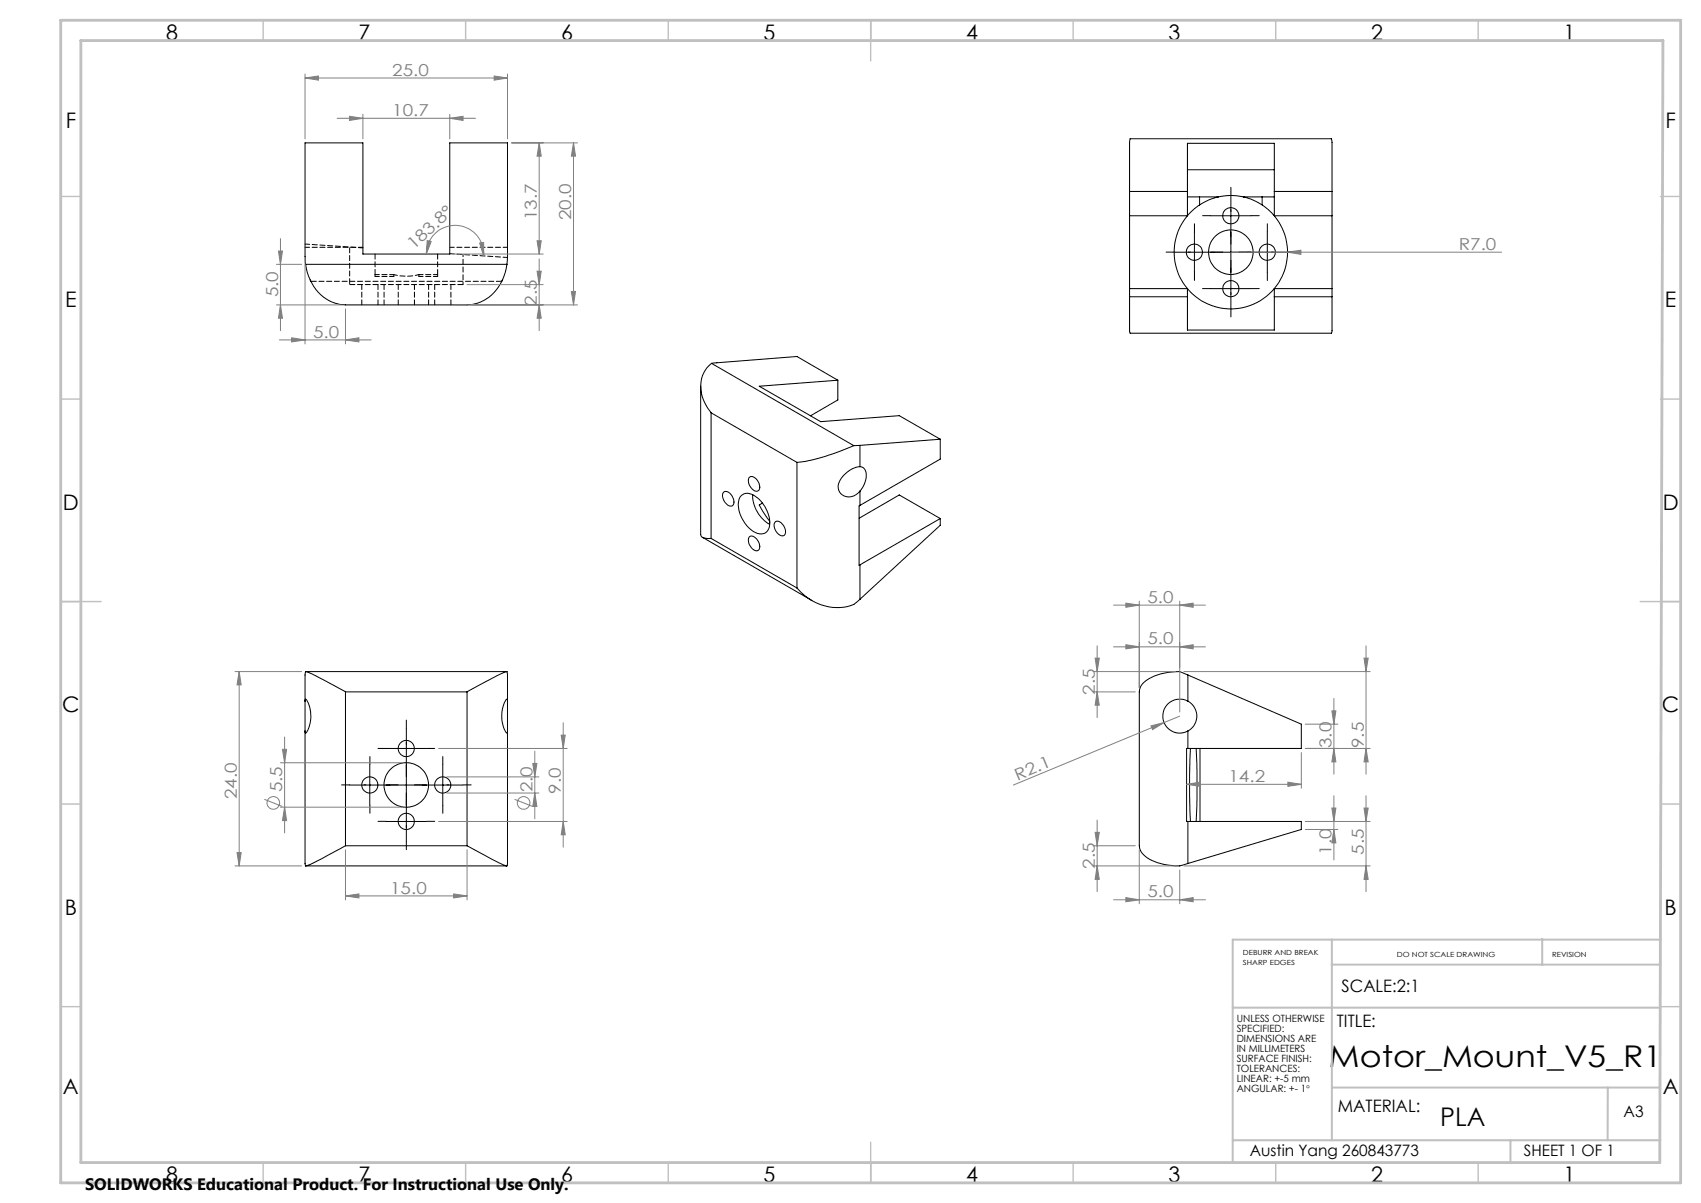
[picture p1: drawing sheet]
<svg xmlns="http://www.w3.org/2000/svg" width="420mm" height="297mm" viewBox="0 0 420 297" stroke-linecap="round" stroke-linejoin="round" font-family="sans-serif">
<g fill="none" stroke="#000" stroke-width=".25">
<path d="M279 34.3h49.8l.1 .8v46.6l-.1 .6h-49.8l-.1-.6v-46.6zM278.9 53.3h14.3M278.9 47.3h14.3M293.2 53.3a14 14 0 0 0 0 18M293.2 53.3v-17.9h21.4v17.9M293.2 41.9h21.4M293.2 48.6h7.6M294.9 57.3v10M296.2 50.6l-1.2 .9-1.8 1.8M296.2 48.6v2M298.9 53.3h10M300.8 48.6a13.7 13.7 0 0 1 6.2 0"/>
<path d="M300.8 48.6a13.9 13.9 0 0 0-4.6 2M303.9 48.3v28M307 48.6a14.5 14.5 0 0 1 4.6 2M307 48.6h7.6M311.6 50.6l1.6 1.2 1.4 1.5M311.6 48.6v2M312.9 57.3v10M314.6 53.3a14 14 0 0 1 0 18M314.6 53.3h14.3M314.6 47.3h14.3M75.5 65.3a11.1 11.1 0 0 0 8.5 9.9l31.3 .1a10.8 10.8 0 0 0 9.9-10M75.5 65.3l-.2-2v-28h14.3v27.4h21.5v-27.4h14.2v28l-.1 2"/>
<path d="M75.5 65.3h49.7M76.6 69.1l.2 .4M124 69.1l-.1 .4M278.9 71.3h14.3M278.9 73.3h14.3M289.9 62.3h28M293.2 71.3a14 14 0 0 0 21.4 0M293.2 71.3v10.2h21.4v-10.2M298.9 71.3h10M314.6 71.3h14.3M314.6 73.3h14.3M173 95.4v36.7l.2 .4 .5 .3 1.9 .1"/>
<path d="M175.7 89.7a7.7 7.7 0 0 0-1.6 9.9l1.5 2.3M175.7 89.7l21.1-1.7 10.1 5.9M175.7 89.7l35.1 20.3M206.9 93.9l-19.4 1.5 15.1 8.7 19.4-1.5 10.2 5.8M206.9 93.9v4.8l-6.8 4M175.6 101.9l21.2 12.3M175.6 101.9v31M185 117.9a1.65 1.65 0 0 1 2.3 1.2 1.44 1.44 0 0 1-.4 2.2 2.58 2.58 0 0 1-1.9-3.4zM196.8 114.2v31M210.8 110a49 49 0 0 1-14 4.2M212.3 115.2a6.6 6.6 0 0 0-5.4 4.7 2.78 2.78 0 0 0 1.9 2.7 2.78 2.78 0 0 0 3.1-.9l.4-.5M212.3 110h-1.5"/>
<path d="M212.3 115.2a1.97 1.97 0 0 1 1.6 2.6 6.7 6.7 0 0 1-1.6 3.4M212.3 110v5.2M232.2 108.4l-19.9 1.6M232.2 108.4v4.9l-19.9 11.5M173.4 132.6l27 15.6M175.6 132.9l21.2 12.3M178.6 121.5a1.62 1.62 0 0 1 2.3 1.3 1.36 1.36 0 0 1-.3 2.2 2.54 2.54 0 0 1-2-3.5zM183 122.4a2.64 2.64 0 0 1 3.8 .3 8 8 0 0 1 3.1 7.6 2.26 2.26 0 0 1-3.5 1.1 8.1 8.1 0 0 1-3.9-8.1zM185 132.6a1.47 1.47 0 0 1 2.1 .9 1.6 1.6 0 0 1-.2 2.5 2.62 2.62 0 0 1-1.9-3.4zM185.8 122.1a8.5 8.5 0 0 0 4.2 7.3M188.2 124.2l-.7 .5 .8 1.6 1.8 2.4M191.4 128.9a1.49 1.49 0 0 1 2.1 .9 1.83 1.83 0 0 1 0 2.5 2.43 2.43 0 0 1-2.1-3.4z"/>
<path d="M212.1 127.9l9.9-5.7 10.2 5.8M212.3 124.8l-.2 .1v14.7l.2-.2M212.3 121.2v3.6M212.3 139.4v8.6M232.2 128v1.7l-19.9 18.3M232.2 128l-19.9 11.4M196.8 145.2a12.6 12.6 0 0 0 14 4l1.5-1.2M75.3 173.1l.1-.5a3.1 3.1 0 0 1 1.2 2.6 7.2 7.2 0 0 1-1.1 5.8l-.2-.5M75.3 173.1v7.4M75.5 165.8l-.2 .8v6.5M75.5 165.8a71.4 71.4 0 0 1 9.8 5M75.5 165.8h49.7"/>
<path d="M85.3 170.8v38M85.3 170.8h30M100.3 179.8v28M115.3 170.8v38M125.2 165.8a71.4 71.4 0 0 0-9.9 5M125.2 165.8l.1 .8v6.5M125.3 173.1l-.1-.5a7.5 7.5 0 0 0 0 8.4l.1-.5M125.3 173.1v7.4M293.3 166.6a4.7 4.7 0 0 0-4-.7 10.2 10.2 0 0 0-7.6 3.5l-.4 1.4v38a5 5 0 0 0 3.8 3.9l3.3 .9a8.2 8.2 0 0 0 4.9-.4M293.3 173.1a4.2 4.2 0 0 0-6.2 3.7 4.2 4.2 0 0 0 6.2 3.7M293.3 173.1a4.2 4.2 0 0 1 0 7.4M293.3 166.6v6.5"/>
<path d="M293.3 166.6l28 12.2v6h-28M75.3 180.5v32.7l.2 .6M86.3 193.8h28M91.3 188.8v10M95.3 184.8h10M109.3 188.8v10M125.3 184.8h.1M125.3 180.5v32.7l-.1 .6M293.3 184.8h-.3v18h.3M293.3 180.5v4.3M293.9 184.8l-.2 6.3 .2 11.7M295.3 184.8l.3 9-.3 9"/>
<path d="M296.3 184.8v18M75.5 213.8h49.7M85.3 208.8a63.5 63.5 0 0 1-9.8 5M85.3 208.8h30M95.3 202.8h10M115.3 208.8a63.5 63.5 0 0 0 9.9 5M125.3 202.8h.1M293.3 202.8v10.4M293.3 202.8h28v2l-28 8.4"/>
<circle cx="303.9" cy="53.3" r="2"/>
<circle cx="294.9" cy="62.3" r="1.99"/>
<circle cx="303.9" cy="71.3" r="1.99"/>
<circle cx="303.9" cy="62.3" r="5.5"/>
<circle cx="312.9" cy="62.3" r="2"/>
<circle cx="91.3" cy="193.8" r="1.99"/>
<circle cx="100.3" cy="193.8" r="5.5"/>
<circle cx="100.3" cy="184.8" r="1.99"/>
<circle cx="109.3" cy="193.8" r="1.99"/>
<circle cx="100.3" cy="202.8" r="1.99"/>
</g>
<g fill="none" stroke="#000" stroke-width=".25" stroke-dasharray="1.3 .6">
<path d="M75.5 65.2v.1M86.3 70.3h28M89.3 70.3v5M92.6 67.8v-5.1M92.6 68.3v-.5M93.3 75.3v-5M94.8 70.3v5M97.2 68.3v-.5M98.3 70.3v5M102.3 75.3v-5M103.4 67.8v.5M105.8 75.3v-5"/>
<path d="M107.3 70.3v5M108.1 62.7v5.1M108.1 68.3v-.5M111.3 75.3v-5M125.2 65.3v-.1"/>
</g>
<path d="M89.6 61.1h-14.3M92.6 68.3h4.6M97.2 67.8h-4.6M103.4 68.3h4.7M108.1 67.8h-4.7M111.1 62.6l14.2 1M125.3 61.1h-14.2" fill="none" stroke="#000" stroke-width=".25" stroke-dasharray="1.3 .6" stroke-dashoffset=".2"/>
<path d="M97.2 67.8a12.1 12.1 0 0 0 6.2 0" fill="none" stroke="#000" stroke-width=".25" stroke-dasharray="1.3 .6" stroke-dashoffset=".4"/>
<path d="M75.3 60.3l14.3 .9" fill="none" stroke="#000" stroke-width=".25" stroke-dasharray="1.3 .6" stroke-dashoffset=".1"/>
<path d="M76.8 69.5h47.1" fill="none" stroke="#000" stroke-width=".25" stroke-dasharray="1.3 .6" stroke-dashoffset="-.1"/>
<path d="M86.3 61v9.3" fill="none" stroke="#000" stroke-width=".25" stroke-dasharray="1.3 .6" stroke-dashoffset="-.2"/>
<path d="M114.3 70.3v-7.5" fill="none" stroke="#000" stroke-width=".25" stroke-dasharray="1.3 .6" stroke-dashoffset=".7"/>
<g fill="none" stroke="#808080" stroke-width=".25">
<path d="M75.3 19.3l3.3-.5v1zM75.3 18.3v16M75.3 19.3h50M122 18.8l3.3 .5-3.3 .5zM125.3 18.3v16M83.3 29.2h34.1M86.3 28.7l3.3 .5-3.3 .5zM89.6 28.2v6.1M111.1 29.2l3.2-.5v1zM111.1 28.2v6.1M126.3 35.3h16.3M133.1 35.3l.5 3.3h-1z"/>
<path d="M133.1 35.3v27.4M141.6 35.3l.5 3.3h-1zM141.6 35.3v40M69.3 58.9v22.7M105.5 59.4l1 .2-1.2 3.1zM132.6 59.4h1l-.5 3.3zM68.3 75.3h16M68.3 65.3h6.2M68.8 62h.9l-.4 3.3zM69.3 75.3l.4 3.3h-.9zM75.3 64.3v20.6M85.3 76.3v8.6"/>
<path d="M105.3 62.7a7.1 7.1 0 0 1 7.3-7.1 7.1 7.1 0 0 1 6.8 7.6M112 62.7h22.1M112.3 75.3h30.3M115.3 70.3h18.8M118.4 60l1-.1v3.3zM132.6 67h1l-.5 3.3zM133.1 75.3l.5 3.3h-1zM133.1 63.9v17.7M141.1 72h1l-.5 3.3zM303.9 62.3h66.9M317.9 62.3l3.3-.5v1zM69 83.9h22.7"/>
<path d="M72 83.4l3.3 .5-3.3 .5zM85.3 83.9l3.3-.5v1zM270.9 159.5v17.7M275 149.4h22.6M275 159.7h22.6M278 148.9l3.3 .5-3.3 .5zM278 159.2l3.3 .5-3.3 .5zM281.3 148.4v21.4M291.3 149.4l3.3-.5v1zM291.3 159.7l3.3-.5v1zM291.3 148.4v27.4M337.3 159.5v31.6"/>
<path d="M58 165.8h16.5M59.1 165.8l.4 3.3h-1zM59.1 165.8v48M139.1 178.4v30.8M269.9 165.8h20.4M269.9 170.8h10.4M270.4 162.5h1l-.5 3.3zM270.9 170.8l.5 3.3h-1zM284.2 179.2l3.2-.8-2.8 1.7zM287.4 178.4l-37.2 15.4M291.3 176.8l-3.9 1.6M292.3 165.8h46"/>
<path d="M322.3 178.8h8M328.9 175.5h.9l-.4 3.3zM329.4 172.4v18.7M336.8 162.5h1l-.5 3.3zM65.3 197.3l4.4 1.8M69.3 188.3h30M69.3 199.3h30M69.7 185h1.1l-.5 3.3zM70.3 199.3l.5 3.3h-1.1zM70.3 182v23.6M108.3 184.8h31.8M110.3 191.8h22.8"/>
<path d="M110.3 195.8h22.8M127.1 197.3l4.4 1.8M131.6 188.5h1l-.6 3.3zM132 195.8l.6 3.3h-1zM132 185.5v16.6M138.6 181.5h1l-.5 3.3zM293 193.6l3.3-.5v1zM293 193.6h28.3M318 193.1l3.3 .5-3.3 .5zM321.3 185.8v8.8M328.9 199.5h.9l-.4 3.3zM329.4 184.8l.4 3.3h-.9z"/>
<path d="M329.4 196.5v15.8M336.8 199.5h1l-.5 3.3zM337.3 196.5v23.6M337.3 184.8l.5 3.3h-1zM338.3 184.8h-16M58 213.8h16.5M58.5 210.5h1l-.4 3.3zM85.3 209.8v12.4M108.3 202.8h31.8M115.3 209.8v12.4M139.1 202.8l.5 3.3h-1zM269.9 213.8h20.4"/>
<path d="M269.9 208.8h10.4M270.4 205.5h1l-.5 3.3zM270.9 213.8l.5 3.3h-1zM270.9 202.5v17.6M281.3 209.8v13.3M291.3 214.8v8.3M292.3 213.8h46M322.3 204.8h8M322.3 202.8h16M329.4 204.8l.4 3.3h-.9zM337.3 213.8l.5 3.3h-1zM85.3 221.2l3.3-.5v1z"/>
<path d="M85.3 221.2h30M112 220.7l3.3 .5-3.3 .5zM275 222.1h22.6M278 221.6l3.3 .5-3.3 .5zM291.3 222.1l3.3-.5v1z"/>
<circle cx="67.5" cy="198.2" r="1.55"/>
<circle cx="129.3" cy="198.2" r="1.55"/>
</g>
<g fill="none" stroke="#000" stroke-width=".25" stroke-dasharray="15.2 1.3 1.3 1.3">
<path d="M294.9 57.2v-2M298.9 53.2h-2M303.9 48.2v-2M303.9 58.2v2M303.9 52.2v-.5M308.9 53.2h2M312.9 57.2v-2M289.9 62.2h-2M293.9 62.2h-.5M294.9 67.2v2M298.9 71.2h-2M299.9 62.2h2"/>
<path d="M303.9 66.2v-2M303.9 76.2v2M303.9 72.2v.5M307.9 62.2h-2M308.9 71.2h2M312.9 67.2v2M313.9 62.2h.5M317.9 62.2h2M100.3 179.8v-2M86.3 193.8h-2M90.3 193.8h-.5M91.3 188.8v-2"/>
<path d="M91.3 198.8v2M95.3 184.8h-2M96.3 193.8h2M100.3 197.8v-2M100.3 189.8v2M100.3 183.8v-.5M104.3 193.8h-2M105.3 184.8h2M109.3 188.8v-2M109.3 198.8v2M110.3 193.8h.5M114.3 193.8h2"/>
<path d="M95.3 202.8h-2M100.3 207.8v2M100.3 203.8v.5M105.3 202.8h2"/>
</g>
<g fill="none" stroke="#c0c0c0" stroke-width=".35">
<path d="M65 5v5M115 5v5M165 5v5M215 5v10M265 5v5M315 5v5M365 5v5M15 48.5h5M410 48.5h5M15 98.5h5M410 98.5h5M15 148.5h10"/>
<path d="M405 148.5h10M15 198.5h5M410 198.5h5M15 248.5h5M410 248.5h5M65 287v5M115 287v5M165 287v5M215 282v10M265 287v5M315 287v5M365 287v5"/>
</g>
<path d="M328.8 238.2h81.2M328.9 231.9v49.6M380.8 231.8v6.4M410 232h-105.6v55M304.4 248.8h105.6M328.9 268.5h81M397 268.5l-.1 13M304.4 281.5h105.6M373 281.5v5.5" fill="none" stroke="#c0c0c0" stroke-width=".5"/>
<path d="M15 5h400v287h-400zM20 10h390.6l-.8 277h-389.8z" fill="none" stroke="#c0c0c0" stroke-width=".7"/>
<g fill="#808080">
<path d="M284.2 179.2l3.2-.8-2.8 1.7z"/>
<path d="M317.9 62.3l3.3-.5v1z"/>
<path d="M291.3 149.4l3.3-.5v1zM278 148.9l3.3 .5-3.3 .5zM291.3 159.7l3.3-.5v1zM278 159.2l3.3 .5-3.3 .5z"/>
<path d="M85.3 221.2l3.3-.5v1zM112 220.7l3.3 .5-3.3 .5zM293 193.6l3.3-.5v1zM318 193.1l3.3 .5-3.3 .5zM278 221.6l3.3 .5-3.3 .5zM291.3 222.1l3.3-.5v1zM86.3 28.7l3.3 .5-3.3 .5zM111.1 29.2l3.2-.5v1z"/>
<path d="M75.3 19.3l3.3-.5v1zM122 18.8l3.3 .5-3.3 .5z"/>
<path d="M85.3 83.9l3.3-.5v1zM72 83.4l3.3 .5-3.3 .5z"/>
<path d="M105.5 59.4l1 .2-1.2 3.1zM118.4 60l1-.1v3.3z"/>
<path d="M329.4 184.8l.4 3.3h-.9zM328.9 175.5h.9l-.4 3.3zM329.4 204.8l.4 3.3h-.9zM328.9 199.5h.9l-.4 3.3zM337.3 213.8l.5 3.3h-1zM336.8 199.5h1l-.5 3.3zM270.9 213.8l.5 3.3h-1zM270.4 205.5h1l-.5 3.3zM69.3 75.3l.4 3.3h-.9zM68.8 62h.9l-.4 3.3z"/>
<path d="M131.6 188.5h1l-.6 3.3zM132 195.8l.6 3.3h-1zM138.6 181.5h1l-.5 3.3zM139.1 202.8l.5 3.3h-1zM69.7 185h1.1l-.5 3.3zM70.3 199.3l.5 3.3h-1.1zM59.1 165.8l.4 3.3h-1zM58.5 210.5h1l-.4 3.3zM336.8 162.5h1l-.5 3.3zM337.3 184.8l.5 3.3h-1zM270.4 162.5h1l-.5 3.3zM270.9 170.8l.5 3.3h-1zM133.1 35.3l.5 3.3h-1zM132.6 59.4h1l-.5 3.3zM141.6 35.3l.5 3.3h-1zM141.1 72h1l-.5 3.3zM132.6 67h1l-.5 3.3zM133.1 75.3l.5 3.3h-1z"/>
</g>
<text font-size="7.4" x="328.1" y="263.3">Motor_Mount_V5_R1</text>
<text font-size="6.3" x="355.6" y="278">PLA</text>
<g font-size="5.3">
<text x="41" y="9.9">8</text>
<text x="88.5" y="9.9">7</text>
<text x="138.5" y="9.9">6</text>
<text x="188.5" y="9.9">5</text>
<text x="238.5" y="9.9">4</text>
<text x="288.5" y="9.9">3</text>
<text x="338.5" y="9.9">2</text>
<text x="386" y="9.9">1</text>
<text x="16.2" y="31.6">F</text>
<text x="411.2" y="31.6">F</text>
<text x="16.1" y="75.9">E</text>
<text x="411.1" y="75.9">E</text>
<text x="15.5" y="125.9">D</text>
<text x="410.5" y="125.9">D</text>
<text x="15.4" y="175.9">C</text>
<text x="410.4" y="175.9">C</text>
<text x="16" y="225.9">B</text>
<text x="411" y="225.9">B</text>
<text x="15.5" y="270.1">A</text>
<text x="410.5" y="270.1">A</text>
<text x="41" y="291.9">8</text>
<text x="88.5" y="291.9">7</text>
<text x="138.5" y="291.9">6</text>
<text x="188.5" y="291.9">5</text>
<text x="238.5" y="291.9">4</text>
<text x="288.5" y="291.9">3</text>
<text x="338.5" y="291.9">2</text>
<text x="386" y="291.9">1</text>
</g>
<g font-size="4.2">
<text x="331.3" y="244.9">SCALE:2:1</text>
<text x="330.1" y="253.5">TITLE:</text>
<text x="330.3" y="274.5">MATERIAL:</text>
</g>
<g font-size="4.1" fill="#808080">
<text x="96.8" y="18.7">25.0</text>
<text x="96.8" y="28.6">10.7</text>
<text x="132.6" y="54.4" transform="rotate(-90 132.6 54.4)">13.7</text>
<text x="141" y="54.4" transform="rotate(-90 141 54.4)">20.0</text>
<text x="102.2" y="61.7" transform="rotate(-43 102.2 61.7)">183.8°</text>
<text x="360.2" y="61.7">R7.0</text>
<text x="68.7" y="73.4" transform="rotate(-90 68.7 73.4)">5.0</text>
<text x="132.6" y="75.5" transform="rotate(-90 132.6 75.5)">2.5</text>
<text x="77.3" y="83.3">5.0</text>
<text x="283.3" y="148.8">5.0</text>
<text x="283.3" y="159.1">5.0</text>
<text x="270.4" y="171.6" transform="rotate(-90 270.4 171.6)">2.5</text>
<text x="328.8" y="184.7" transform="rotate(-90 328.8 184.7)">3.0</text>
<text x="336.7" y="184.7" transform="rotate(-90 336.7 184.7)">9.5</text>
<text x="58.5" y="197.3" transform="rotate(-90 58.5 197.3)">24.0</text>
<text x="69.7" y="195.6" transform="rotate(-90 69.7 195.6)">5.5</text>
<text x="131.5" y="195.6" transform="rotate(-90 131.5 195.6)">2.0</text>
<text x="138.5" y="196" transform="rotate(-90 138.5 196)">9.0</text>
<text x="251.2" y="192.8" transform="rotate(-22 251.2 192.8)">R2.1</text>
<text x="303.3" y="193">14.2</text>
<text x="270.4" y="214.5" transform="rotate(-90 270.4 214.5)">2.5</text>
<text x="328.8" y="211" transform="rotate(-90 328.8 211)">1.0</text>
<text x="336.7" y="211" transform="rotate(-90 336.7 211)">5.5</text>
<text x="96.3" y="220.6">15.0</text>
<text x="283.3" y="221.5">5.0</text>
</g>
<text font-size="4.1" x="21" y="293.7">SOLIDWORKS Educational Product. For Instructional Use Only.</text>
<g font-size="3.9">
<text x="400.9" y="275.8">A3</text>
<text x="308.6" y="285.5">Austin Yang 260843773</text>
<text x="376.3" y="285.5">SHEET 1 OF 1</text>
</g>
<g font-size="2.5">
<text x="305.4" y="252.3">UNLESS OTHERWISE</text>
<text x="305.4" y="254.7">SPECIFIED:</text>
<text x="305.4" y="257.2">DIMENSIONS ARE</text>
<text x="305.4" y="259.7">IN MILLIMETERS</text>
<text x="305.4" y="262.1">SURFACE FINISH:</text>
<text x="305.4" y="264.6">TOLERANCES:</text>
<text x="305.4" y="267.1">LINEAR: +-5 mm</text>
<text x="305.4" y="269.6">ANGULAR: +- 1°</text>
</g>
<g font-size="1.7">
<text x="306.9" y="235.8">DEBURR AND BREAK</text>
<text x="306.9" y="238.3">SHARP EDGES</text>
<text x="344.9" y="236.3">DO NOT SCALE DRAWING</text>
<text x="383.2" y="236.3">REVISION</text>
</g>
</svg>
